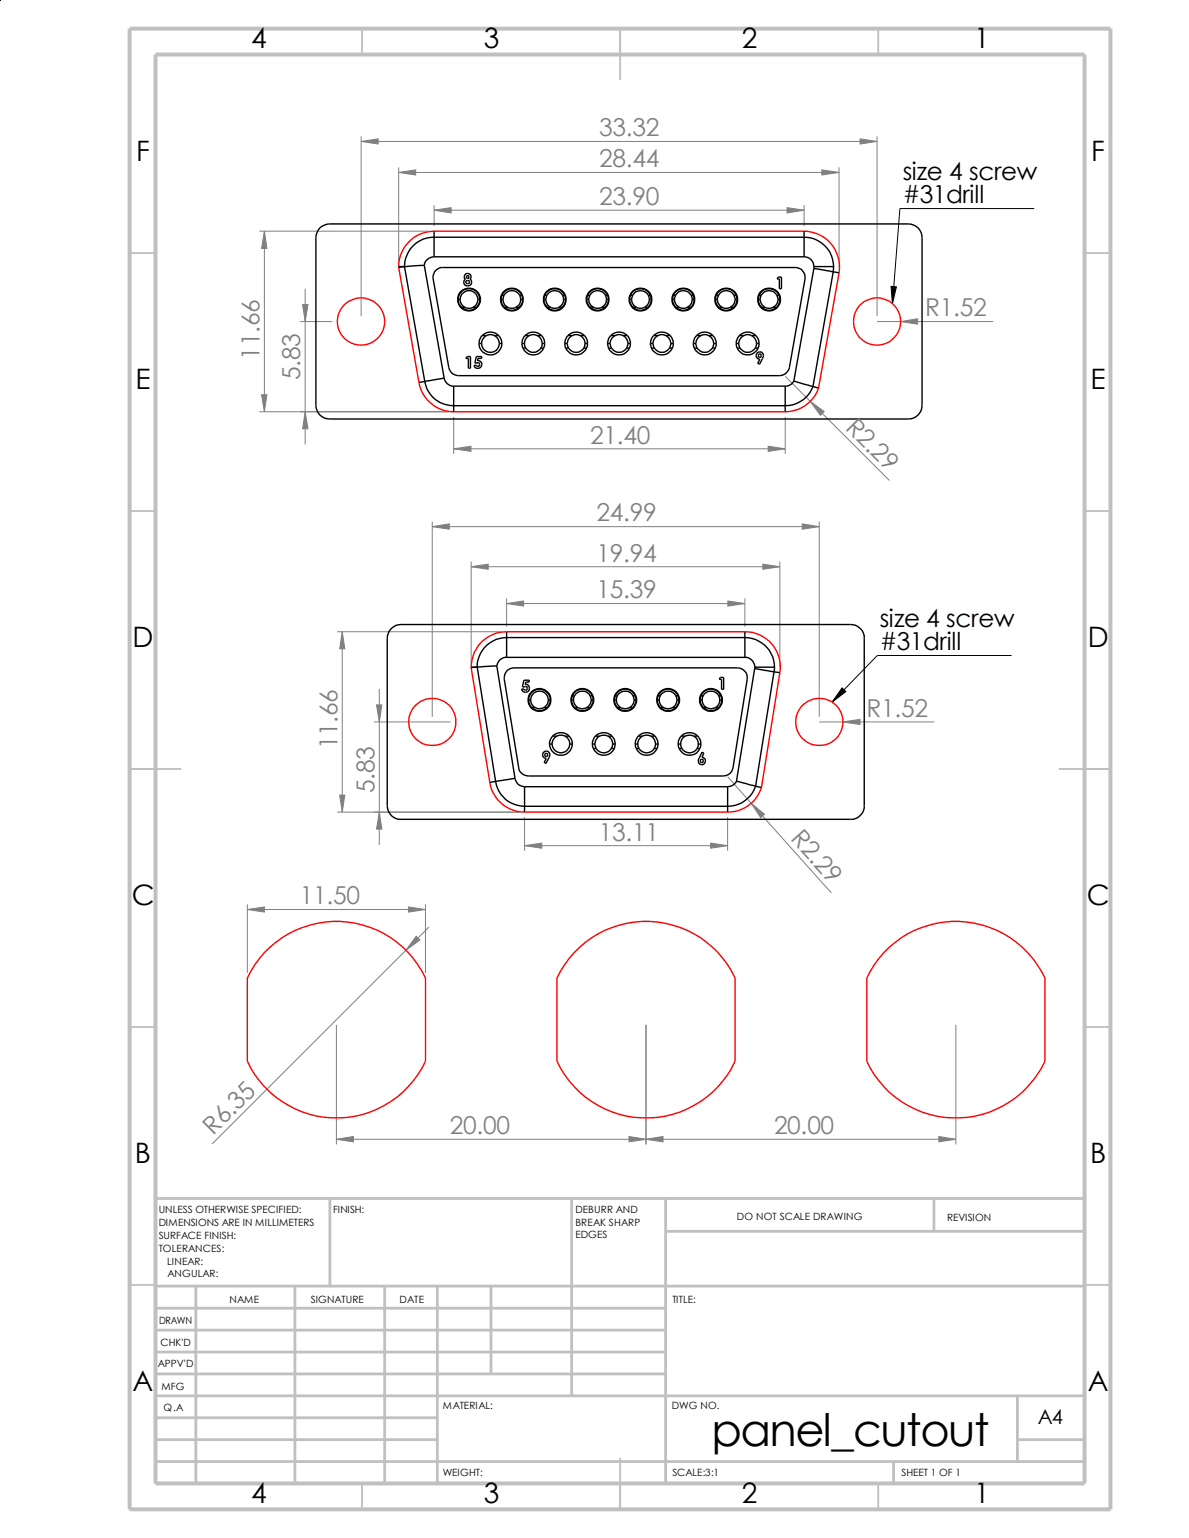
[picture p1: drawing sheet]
<svg xmlns="http://www.w3.org/2000/svg" width="216mm" height="279mm" viewBox="0 0 216 279" stroke-linecap="round" stroke-linejoin="round" font-family="sans-serif">
<g fill="#808080">
<path d="M55.4 74.8l.5 3.1h-1z"/>
<path d="M82.4 81.5l3.1-.4v.9z"/>
<path d="M139.5 81.1l3.1 .4-3.1 .5z"/>
<path d="M142.9 37.7l3.1 .5-3.1 .5z"/>
<path d="M78.8 38.2l3.1-.5v1z"/>
<path d="M156.2 25.2l3.1 .5-3.1 .5z"/>
<path d="M65.6 25.7l3.1-.5v1z"/>
<path d="M72.4 31.3l3.1-.4v.9z"/>
<path d="M149.2 30.9l3.2 .4-3.2 .5z"/>
<path d="M48 42l.5 3.1h-1z"/>
<path d="M47.5 71.7h1l-.5 3.1z"/>
<path d="M163.5 58.4l3.1-.5v1z"/>
<path d="M147.1 72.9l2.5 1.9-.6 .6z"/>
</g>
<path d="M161.8 52l1 .1-.7 3.1z" fill="#000"/>
<g fill="#808080">
<path d="M68.4 128.1h.9l-.4 3z"/>
<path d="M68.9 147.5l.4 3.1h-.9z"/>
<path d="M136.4 145.9l2.4 2-.7 .6z"/>
<path d="M54.9 55.3h1l-.5 3.1z"/>
<path d="M145.7 95.2l3.1 .5-3.1 .4z"/>
<path d="M95.2 153.6l3.2-.4v.9z"/>
<path d="M129 153.2l3.1 .4-3.1 .5z"/>
<path d="M132.2 109.2l3.1 .4-3.1 .5z"/>
<path d="M92 109.6l3.1-.4v.9z"/>
<path d="M138.5 102.5l3.1 .5-3.1 .4z"/>
<path d="M85.6 103l3-.5v.9z"/>
<path d="M62.1 114.8l.5 3.1h-.9z"/>
<path d="M61.7 144.4h.9l-.5 3.1z"/>
<path d="M153 131.1l3.2-.4v.9z"/>
</g>
<path d="M152.9 125l.7 .6-2.5 2z" fill="#000"/>
<g fill="#808080">
<path d="M117.3 207l3.1-.5v.9z"/>
<path d="M170.5 206.5l3.1 .5-3.1 .4z"/>
<path d="M61.1 207l3.1-.5v.9z"/>
<path d="M114.2 206.5l3.1 .5-3.1 .4z"/>
<path d="M44.9 165.2l3.1-.4v.9z"/>
<path d="M74.2 164.8l3.1 .4-3.1 .5z"/>
<path d="M75.6 170.1l.6 .7-2.5 1.8z"/>
<path d="M78.5 95.7l3.1-.5v.9z"/>
</g>
<g fill="none" stroke="#808080" stroke-width=".18">
<path d="M65.6 25.7l3.1-.5v1zM65.6 25.7h93.7M65.6 24.8v32.6M72.4 31.3l3.1-.4v.9zM72.4 31.3h80M72.4 30.4v17.1M78.8 38.2l3.1-.5v1zM78.8 38.2h67.2M78.8 37.3v3.8M142.9 37.7l3.1 .5-3.1 .5zM146 37.3v3.8M149.2 30.9l3.2 .4-3.2 .5z"/>
<path d="M152.4 30.4v18.2M156.2 25.2l3.1 .5-3.1 .5zM159.3 24.8v32.6M47.1 42h30.8M48 42l.5 3.1h-1zM48 42v32.8M54.5 58.4h5.8M54.9 55.3h1l-.5 3.1zM55.4 52.5v28.2M159.3 58.4h21M163.5 58.4l3.1-.5v1zM47.1 74.8h34.3"/>
<path d="M47.5 71.7h1l-.5 3.1zM55.4 74.8l.5 3.1h-1zM82.4 75.7v6.8M142.6 75.7v6.8M142.6 68.4l18.9 18.9M147.1 72.9l2.5 1.9-.6 .6zM78.5 95.7l3.1-.5v.9zM78.5 95.7h70.3M78.5 94.7v35.5M82.4 81.5l3.1-.4v.9zM82.4 81.5h60.2M139.5 81.1l3.1 .4-3.1 .5z"/>
<path d="M145.7 95.2l3.1 .5-3.1 .4zM148.8 94.7v35.5M61.2 114.8h29.9M62.1 114.8l.5 3.1h-.9zM62.1 114.8v32.7M85.6 103l3-.5v.9zM85.6 103h56M85.6 102v18.4M92 109.6l3.1-.4v.9zM92 109.6h43.3M92 108.7v5.1M132.2 109.2l3.1 .4-3.1 .5z"/>
<path d="M135.3 108.7v5.1M138.5 102.5l3.1 .5-3.1 .4zM141.6 102v19.3M67.9 131.1h13.9M68.4 128.1h.9l-.4 3zM68.9 125.2v28.3M148.8 131.1h20.9M153 131.1l3.2-.4v.9zM61.2 147.5h33.1M61.7 144.4h.9l-.5 3.1zM68.9 147.5l.4 3.1h-.9zM95.2 153.6l3.2-.4v.9z"/>
<path d="M95.2 153.6h36.9M95.2 148.5v6.1M129 153.2l3.1 .4-3.1 .5zM132.1 141.1l4.3 4.8M132.1 148.5v6.1M136.4 145.9l2.4 2-.7 .6zM136.4 145.9l14.6 16.3M44.9 165.2l3.1-.4v.9zM44.9 165.2h32.4M44.9 164.3v12.4M73.7 172.6l-35.2 35.2M74.2 164.8l3.1 .4-3.1 .5z"/>
<path d="M75.6 170.1l.6 .7-2.5 1.8zM77.3 164.3v12.4M77.9 168.4l-4.2 4.2M61.1 186.2v21.7M117.3 186.2v21.7M173.6 186.2v21.7M61.1 207l3.1-.5v.9zM61.1 207h112.5M114.2 206.5l3.1 .5-3.1 .4zM117.3 207l3.1-.5v.9zM170.5 206.5l3.1 .5-3.1 .4z"/>
</g>
<g fill="none" stroke="#f00" stroke-width=".25">
<path d="M72.4 48.4a6.5 6.5 0 0 1 6.4-6.4h67.2a6.5 6.5 0 0 1 6.4 7.6l-3.8 20.9a6.4 6.4 0 0 1-6 4.3h-60.2a6.5 6.5 0 0 1-6.3-5.3l-3.7-20.9M85.6 121.2a6.4 6.4 0 0 1 6.4-6.4h43.3a6.4 6.4 0 0 1 6.3 7.4l-3.3 20.9a6.4 6.4 0 0 1-6.2 4.4h-36.9a6.4 6.4 0 0 1-6.3-5.3l-3.3-20.9M48 173.1a17.9 17.9 0 0 1 29.3 4.6v15.1a17.8 17.8 0 0 1-16.2 10.3 17.8 17.8 0 0 1-16.2-10.3v-15.1a17.9 17.9 0 0 1 3.1-4.6zM104.3 173.1a17.8 17.8 0 0 1 29.2 4.6v15.1a17.8 17.8 0 0 1-16.2 10.3 17.8 17.8 0 0 1-16.2-10.3v-15.1a19.6 19.6 0 0 1 3.2-4.6zM160.5 173.1a17.9 17.9 0 0 1 29.2 4.6v15.1a17.8 17.8 0 0 1-16.1 10.3 17.8 17.8 0 0 1-16.2-10.3v-15.1a17.9 17.9 0 0 1 3.1-4.6z"/>
<circle cx="65.6" cy="58.4" r="4.3"/>
<circle cx="159.2" cy="58.4" r="4.3"/>
<circle cx="78.5" cy="131.1" r="4.3"/>
<circle cx="148.8" cy="131.1" r="4.3"/>
</g>
<path d="M187.8 37.9h-24.4l-1.3 17.3M161.8 52l1 .1-.7 3.1zM183.7 119.1h-24.4l-8.2 8.5M152.9 125l.7 .6-2.5 2z" fill="none" stroke="#000" stroke-width=".18"/>
<g fill="none" stroke="#000" stroke-width=".25">
<path d="M58.1 41.4a3.1 3.1 0 0 1 1.8-.7h105a2.46 2.46 0 0 1 2.5 2.5v30.4a2.46 2.46 0 0 1-2.5 2.5h-105a2.46 2.46 0 0 1-2.5-2.5v-30.4a3.1 3.1 0 0 1 .7-1.8zM72.4 48.4h1l-1 .2zM73.4 48.4l3.7 20.9M77 48.2l-3.6 .2M77 48.2l3.6 20.5M78.8 46.7a1.83 1.83 0 0 0-1.8 1.5M78.8 43.1v3.6M78.8 42v1.1M78.8 43.1h67.2M78.8 46.7h67.2M78.8 43.1a5.3 5.3 0 0 0-5.4 5.3M79.2 49.1a1.63 1.63 0 0 1 1.2-.5h64a1.82 1.82 0 0 1 1.8 2.1l-2.9 16.1a1.85 1.85 0 0 1-1.7 1.4h-58.4a1.76 1.76 0 0 1-1.7-1.4l-2.8-16.2a1.31 1.31 0 0 1 .5-1.5z"/>
<path d="M83.2 54.4l.1 .7 .5 .7M83.2 54.4a1.97 1.97 0 0 1 2-1.9 1.97 1.97 0 0 1 1.9 1.9M83.2 54.4h.4M83.6 54.4a1.61 1.61 0 0 1 1.6-1.6 1.61 1.61 0 0 1 1.6 1.6M83.6 54.4a1.58 1.58 0 0 0 .8 1.4M83.8 55.8a1.89 1.89 0 0 0 2.7 0M83.8 55.8h.6M84.4 55.8a1.7 1.7 0 0 0 1.5 0M84.5 49.8a.62 .62 0 0 1 .9 .1 .62 .62 0 0 1-.1 .8 .69 .69 0 0 1 .1 1 .69 .69 0 0 1-1 0 .69 .69 0 0 1 .1-1 .58 .58 0 0 1 0-.9zM85.9 55.8h.6M86.8 54.4h.3M86.8 54.4a1.83 1.83 0 0 1-.9 1.4"/>
<path d="M87.1 54.4a1.79 1.79 0 0 1-.6 1.4M91 54.4l.1 .7 .5 .7M91 54.4h.4M91.1 53.6a1.96 1.96 0 0 1 1.8-1.1 1.96 1.96 0 0 1 1.8 1.1M91.1 53.6l-.1 .8M91.1 53.6h.4M91.4 54.4a1.58 1.58 0 0 0 .8 1.4M91.5 53.6l-.1 .8M91.5 53.6a1.61 1.61 0 0 1 2.9 0M91.6 55.8h.6M91.6 55.8a1.89 1.89 0 0 0 2.7 0M92.2 55.8a1.7 1.7 0 0 0 1.5 0"/>
<path d="M93.7 55.8h.6M94.4 53.6l.2 .8M94.4 53.6h.3M94.6 54.4a1.83 1.83 0 0 1-.9 1.4M94.6 54.4h.3M94.7 53.6l.2 .8M94.9 54.4a1.79 1.79 0 0 1-.6 1.4M98.8 54.4h.3M98.8 54.4a1.79 1.79 0 0 0 .6 1.4M98.9 53.6a1.96 1.96 0 0 1 1.8-1.1 1.96 1.96 0 0 1 1.8 1.1M98.9 53.6l-.1 .8M98.9 53.6h.4"/>
<path d="M99.1 54.4a1.83 1.83 0 0 0 .9 1.4M99.3 53.6l-.2 .8M99.3 53.6a1.61 1.61 0 0 1 2.9 0M99.4 55.8h.6M99.4 55.8a1.89 1.89 0 0 0 2.7 0M100 55.8a1.7 1.7 0 0 0 1.5 0M101.5 55.8h.6M102.2 53.6l.1 .8M102.2 53.6h.3M102.3 54.4a1.58 1.58 0 0 1-.8 1.4M102.3 54.4h.4M102.5 53.6l.2 .8"/>
<path d="M102.7 54.4l-.1 .7-.5 .7M106.6 54.4h.3M106.6 54.4a1.89 1.89 0 0 0 .5 1.4M106.7 53.6l-.1 .8M106.7 53.6h.4M106.7 53.6a1.96 1.96 0 0 1 1.8-1.1 1.96 1.96 0 0 1 1.8 1.1M106.9 54.4a1.54 1.54 0 0 0 .9 1.4M107.1 53.6a1.61 1.61 0 0 1 2.8 0M107.1 53.6l-.2 .8M107.1 55.8h.7M107.1 55.8a1.94 1.94 0 0 0 2.8 0M107.8 55.8a1.7 1.7 0 0 0 1.5 0"/>
<path d="M109.3 55.8h.6M109.9 53.6l.2 .8M109.9 53.6h.4M110.1 54.4a1.58 1.58 0 0 1-.8 1.4M110.1 54.4h.4M110.3 53.6l.2 .8M110.5 54.4l-.1 .7-.5 .7M114.3 54.4a1.89 1.89 0 0 0 .6 1.4M114.3 54.4h.4M114.5 53.6a1.99 1.99 0 0 1 1.8-1.1 1.99 1.99 0 0 1 1.8 1.1M114.5 53.6l-.2 .8M114.5 53.6h.4"/>
<path d="M114.7 54.4a1.54 1.54 0 0 0 .9 1.4M114.9 53.6l-.2 .8M114.9 53.6a1.61 1.61 0 0 1 2.8 0M114.9 55.8a1.94 1.94 0 0 0 2.7 0M114.9 55.8h.7M115.6 55.8a1.7 1.7 0 0 0 1.5 0M117.1 55.8h.5M117.7 53.6l.2 .8M117.7 53.6h.4M117.9 54.4a1.58 1.58 0 0 1-.8 1.4M117.9 54.4h.4M118.1 53.6l.2 .8"/>
<path d="M118.3 54.4l-.3 1-.4 .4M122.1 54.4h.4M122.1 54.4a1.89 1.89 0 0 0 .6 1.4M122.3 53.6l-.2 .8M122.3 53.6h.4M122.3 53.6a1.99 1.99 0 0 1 1.8-1.1 1.99 1.99 0 0 1 1.8 1.1M122.5 54.4a1.54 1.54 0 0 0 .9 1.4M122.7 53.6a1.58 1.58 0 0 1 2.8 0M122.7 53.6l-.2 .8M122.7 55.8h.7M122.7 55.8a1.94 1.94 0 0 0 2.7 0M123.4 55.8a1.61 1.61 0 0 0 1.4 0"/>
<path d="M124.8 55.8h.6M125.5 53.6l.2 .8M125.5 53.6h.4M125.7 54.4h.3M125.7 54.4a1.54 1.54 0 0 1-.9 1.4M125.9 53.6l.1 .8M126 54.4a1.89 1.89 0 0 1-.6 1.4M129.9 54.4a1.89 1.89 0 0 0 .6 1.4M129.9 54.4h.4M130 53.6a1.99 1.99 0 0 1 1.9-1.1 1.99 1.99 0 0 1 1.8 1.1M130 53.6l-.1 .8M130 53.6h.5"/>
<path d="M130.3 54.4a1.54 1.54 0 0 0 .8 1.4M130.5 53.6l-.2 .8M130.5 53.6a1.58 1.58 0 0 1 2.8 0M130.5 55.8a1.94 1.94 0 0 0 2.7 0M130.5 55.8h.6M131.1 55.8a1.61 1.61 0 0 0 1.5 0M132.6 55.8h.6M133.3 53.6l.2 .8M133.3 53.6h.4M133.5 54.4a1.54 1.54 0 0 1-.9 1.4M133.5 54.4h.3M133.7 53.6l.1 .8"/>
<path d="M133.8 54.4a1.89 1.89 0 0 1-.6 1.4M137.7 54.4l.2 1 .4 .4M137.7 54.4h.3M137.8 53.6a1.99 1.99 0 0 1 1.9-1.1 1.99 1.99 0 0 1 1.8 1.1M137.8 53.6l-.1 .8M137.8 53.6h.4M138 54.4a1.58 1.58 0 0 0 .9 1.4M138.2 53.6a1.61 1.61 0 0 1 2.9 0M138.2 53.6l-.2 .8M138.3 55.8a1.94 1.94 0 0 0 2.7 0M138.3 55.8h.6M138.9 55.8a1.7 1.7 0 0 0 1.5 0"/>
<path d="M140.4 55.8h.6M141.1 53.6l.2 .8M141.1 53.6h.4M141.3 54.4a1.54 1.54 0 0 1-.9 1.4M141.3 54.4h.3M141.3 50.3h.6v2.2h-.4v-1.8h-.4zM141.5 53.6l.1 .8M141.6 54.4a1.89 1.89 0 0 1-.6 1.4M146 46.7a1.74 1.74 0 0 1 1.8 1.7M146 43.1v3.6M146 43.1a5.4 5.4 0 0 1 5.4 5.3M146 42v1.1"/>
<path d="M147.8 48.4v.4M147.8 48.8l3.5 .6M147.8 48.4h3.6M147.8 48.8l-3.7 20.4M151.3 49.4l1.1 .2M151.3 49.4l-3.7 20.8M151.4 48.4l-.1 1M77.1 69.3l-1 .2M77.1 69.3a5.2 5.2 0 0 0 5.3 4.4M80.6 68.7l-3.5 .6M80.6 68.7a1.76 1.76 0 0 0 1.8 1.4M82.4 73.7h60.2"/>
<path d="M82.4 70.1h60.2M82.4 70.1v3.6M82.4 73.7v1.1M84.8 64.8h.6v2.1h-.4v-1.8h-.4zM86.5 64.8h1v.3h-.7l-.1 .4a.71 .71 0 0 1 .8 .7 .71 .71 0 0 1-.6 .7 .71 .71 0 0 1-.8-.5h.4a.31 .31 0 0 0 .4 .1 .31 .31 0 0 0 .1-.4 .31 .31 0 0 0-.4-.1h-.4zM87 62.4a2.07 2.07 0 0 0 2.1 2.1 2.07 2.07 0 0 0 2-2.1M87 62.4h.5M87.5 62.4a1.61 1.61 0 0 0 1.6 1.6 1.61 1.61 0 0 0 1.6-1.6M87.5 61a2.03 2.03 0 0 0-.5 1.4M87.5 61a2.1 2.1 0 0 1 3.1 0M87.5 61h.8M88.3 61a1.7 1.7 0 0 1 1.5 0"/>
<path d="M88.3 61a1.58 1.58 0 0 0-.8 1.4M89.8 61h.8M89.8 61a1.98 1.98 0 0 1 .9 1.4M90.6 61l.4 .7 .1 .7M90.7 62.4h.4M94.8 62.4l.2 .8M94.8 62.4h.4M95 63.2h.5M95 63.2a2.06 2.06 0 0 0 1.8 1.3 2.06 2.06 0 0 0 1.9-1.3M95.2 62.4l.3 .8M95.3 61a2.03 2.03 0 0 0-.5 1.4M95.3 61h.8"/>
<path d="M95.3 61a2.1 2.1 0 0 1 3 0M95.5 63.2a1.62 1.62 0 0 0 2.7 0M96.1 61a1.7 1.7 0 0 1 1.5 0M96.1 61a1.58 1.58 0 0 0-.8 1.4M97.6 61h.7M97.6 61a1.68 1.68 0 0 1 .8 1.4M98.2 63.2h.5M98.3 61a2.03 2.03 0 0 1 .6 1.4M98.4 62.4l-.2 .8M98.4 62.4h.5M98.9 62.4l-.2 .8M102.5 62.4l.2 .8"/>
<path d="M102.5 62.4h.5M102.7 63.2a2.09 2.09 0 0 0 1.9 1.3 2.09 2.09 0 0 0 1.9-1.3M102.7 63.2h.6M103 62.4l.3 .8M103.1 61l-.4 .7-.2 .7M103.1 61a2.1 2.1 0 0 1 3 0M103.1 61h.8M103.3 63.2a1.62 1.62 0 0 0 2.7 0M103.9 61a1.7 1.7 0 0 1 1.5 0M103.9 61a1.83 1.83 0 0 0-.9 1.4M105.4 61h.7M105.4 61a1.68 1.68 0 0 1 .8 1.4"/>
<path d="M106 63.2h.5M106.1 61a2.03 2.03 0 0 1 .6 1.4M106.2 62.4l-.2 .8M106.2 62.4h.5M106.7 62.4l-.2 .8M110.3 62.4l.2 .8M110.3 62.4h.5M110.5 63.2h.5M110.5 63.2a2.09 2.09 0 0 0 1.9 1.3 2.09 2.09 0 0 0 1.9-1.3M110.8 62.4l.2 .8M110.9 61a2.1 2.1 0 0 1 3 0M110.9 61l-.4 .5-.2 .9"/>
<path d="M110.9 61h.8M111 63.2a1.62 1.62 0 0 0 2.8 0M111.7 61a1.54 1.54 0 0 0-.9 1.4M111.7 61a1.7 1.7 0 0 1 1.5 0M113.2 61h.7M113.2 61a1.68 1.68 0 0 1 .8 1.4M113.8 63.2h.5M113.9 61a2.03 2.03 0 0 1 .6 1.4M114 62.4l-.2 .8M114 62.4h.5M114.5 62.4l-.2 .8M118.1 62.4l.2 .8"/>
<path d="M118.1 62.4h.5M118.3 63.2a2.09 2.09 0 0 0 1.9 1.3 2.09 2.09 0 0 0 1.9-1.3M118.3 63.2h.5M118.6 62.4l.2 .8M118.7 61a1.89 1.89 0 0 0-.6 1.4M118.7 61a2.1 2.1 0 0 1 3 0M118.7 61h.8M118.8 63.2a1.62 1.62 0 0 0 2.8 0M119.5 61a1.54 1.54 0 0 0-.9 1.4M119.5 61a1.7 1.7 0 0 1 1.4 0M120.9 61a1.68 1.68 0 0 1 .9 1.4M120.9 61h.8"/>
<path d="M121.6 63.2h.5M121.7 61a2.03 2.03 0 0 1 .6 1.4M121.8 62.4l-.2 .8M121.8 62.4h.5M122.3 62.4l-.2 .8M125.9 62.4l.2 .8M125.9 62.4h.5M126.1 63.2h.5M126.1 63.2a2.09 2.09 0 0 0 1.9 1.3 2.09 2.09 0 0 0 1.9-1.3M126.4 62.4l.2 .8M126.5 61h.8M126.5 61a2.05 2.05 0 0 1 3 0"/>
<path d="M126.5 61a1.89 1.89 0 0 0-.6 1.4M126.6 63.2a1.66 1.66 0 0 0 2.8 0M127.3 61a1.61 1.61 0 0 1 1.4 0M127.3 61a1.54 1.54 0 0 0-.9 1.4M128.7 61h.8M128.7 61a1.63 1.63 0 0 1 .9 1.4M129.4 63.2h.5M129.5 61a1.89 1.89 0 0 1 .5 1.4M129.6 62.4l-.2 .8M129.6 62.4h.4M130 62.4l-.1 .8M133.7 62.4l.2 .8"/>
<path d="M133.7 62.4h.5M133.9 63.2a2.09 2.09 0 0 0 1.9 1.3 2.09 2.09 0 0 0 1.9-1.3M133.9 63.2h.5M134.2 62.4l.2 .8M134.2 61a2.1 2.1 0 0 1 3 0M134.2 61h.8M134.2 61a2.03 2.03 0 0 0-.5 1.4M134.4 63.2a1.66 1.66 0 0 0 2.8 0M135 61a1.54 1.54 0 0 0-.8 1.4M135 61a1.61 1.61 0 0 1 1.5 0M136.5 61h.7M136.5 61a1.63 1.63 0 0 1 .9 1.4"/>
<path d="M137.2 63.2h.5M137.2 61a1.89 1.89 0 0 1 .6 1.4M137.4 62.4l-.2 .8M137.4 62.4h.4M137.5 64.1a.69 .69 0 0 1 1 .1 .69 .69 0 0 1 0 .9l-.6 1.1-.3-.2 .4-.7a.67 .67 0 0 1-.7-.5 .67 .67 0 0 1 .2-.7zM137.8 62.4l-.1 .8M142.6 70.1v3.6M142.6 73.7v1.1M144.1 69.2l3.5 1M144.1 69.2a1.74 1.74 0 0 1-1.5 .9M147.6 70.2l1 .3M147.6 70.2a5.3 5.3 0 0 1-5 3.5"/>
<path d="M71.2 114a2.2 2.2 0 0 1 1.6-.5h81.6a2.51 2.51 0 0 1 2.5 2.5v30.3a2.43 2.43 0 0 1-2.5 2.5h-81.6a2.43 2.43 0 0 1-2.5-2.5l.1-30.8a2.36 2.36 0 0 1 .8-1.5zM92 115.8a5.3 5.3 0 0 0-5.3 5.4M92 115.8h43.3M92 119.4h43.3M92 119.4a1.74 1.74 0 0 0-1.8 1.6M92 115.8v3.6M92 114.8v1M135.3 119.4a1.81 1.81 0 0 1 1.8 1.8M135.3 115.8v3.6M135.3 115.8a5.4 5.4 0 0 1 5.3 5.4M135.3 114.8v1M85.6 121.2h1.1z"/>
<path d="M86.7 121.2l3.3 20.8M90.2 121l3.3 20.4M90.2 121l-3.5 .2M92.1 121.8l.6-.3 .6-.2h40.6a1.82 1.82 0 0 1 1.8 2.1l-2.6 16.1a1.76 1.76 0 0 1-1.8 1.5h-35.4a1.76 1.76 0 0 1-1.7-1.5l-2.6-16.2a2.05 2.05 0 0 1 .5-1.5zM95.1 123.6h1v.3h-.6l-.1 .4a.73 .73 0 0 1 .8 .7 .73 .73 0 0 1-.7 .8 .73 .73 0 0 1-.8-.6h.5a.31 .31 0 0 0 .4 .1 .31 .31 0 0 0 .1-.5 .31 .31 0 0 0-.5 0h-.3zM96 127.2l.2 .9 .4 .5M96 127.2h.4M96 127.2a1.95 1.95 0 0 1 2-2 1.95 1.95 0 0 1 1.9 2M96.4 127.2a1.61 1.61 0 0 1 1.6-1.6 1.61 1.61 0 0 1 1.6 1.6M96.4 127.2l.2 .7 .6 .7M96.6 128.6h.6M96.6 128.6a1.94 1.94 0 0 0 2.7 0"/>
<path d="M97.2 128.6a1.33 1.33 0 0 0 1.5 0M98.7 128.6h.6M98.8 136.6a.69 .69 0 0 1 .9 .1 .69 .69 0 0 1 0 .9l-.6 1.1-.3-.2 .4-.7a.67 .67 0 0 1-.6-.4 .67 .67 0 0 1 .2-.8zM99.6 127.2l-.2 .7-.7 .7M99.6 127.2h.3M99.8 135.2h.4M99.8 135.2a2.07 2.07 0 0 0 2.1 2 2.07 2.07 0 0 0 2-2M99.9 127.2l-.1 .6-.5 .8M100.2 135.2a1.61 1.61 0 0 0 1.7 1.6 1.61 1.61 0 0 0 1.6-1.6M100.3 133.7a2.1 2.1 0 0 1 3 0M100.3 133.7a2.03 2.03 0 0 0-.5 1.5M100.3 133.7h.8"/>
<path d="M101.1 133.7a1.58 1.58 0 0 0-.9 1.5M101.1 133.7a1.7 1.7 0 0 1 1.5 0M102.6 133.7h.7M102.6 133.7a1.54 1.54 0 0 1 .9 1.5M103.3 133.7a1.79 1.79 0 0 1 .6 1.5M103.5 135.2h.4M103.8 127.2l.2 .9 .4 .5M103.8 127.2h.3M103.9 126.4a1.96 1.96 0 0 1 1.8-1.2 1.96 1.96 0 0 1 1.9 1.2M103.9 126.4l-.1 .8M103.9 126.4h.4M104.1 127.2l.3 .7 .6 .7"/>
<path d="M104.3 126.4l-.2 .8M104.3 126.4a1.61 1.61 0 0 1 2.8 0M104.4 128.6a1.94 1.94 0 0 0 2.7 0M104.4 128.6h.6M105 128.6a1.4 1.4 0 0 0 1.5 0M106.5 128.6h.6M107.1 126.4l.3 .8M107.1 126.4h.5M107.4 127.2l-.3 .7-.6 .7M107.4 127.2h.3M107.6 135.2l.1 .8M107.6 126.4l.1 .8"/>
<path d="M107.6 135.2h.4M107.7 127.2l-.1 .6-.5 .8M107.7 136h.5M107.7 136a2.09 2.09 0 0 0 1.9 1.2 2.09 2.09 0 0 0 1.9-1.2M108 135.2l.2 .8M108.1 133.7a2.03 2.03 0 0 0-.5 1.5M108.1 133.7a2.1 2.1 0 0 1 3 0M108.1 133.7h.8M108.2 136a1.58 1.58 0 0 0 2.8 0M108.9 133.7a1.58 1.58 0 0 0-.9 1.5M108.9 133.7a1.7 1.7 0 0 1 1.5 0M110.4 133.7h.7"/>
<path d="M110.4 133.7a1.54 1.54 0 0 1 .9 1.5M111 136h.5M111.1 133.7l.4 .5 .2 1M111.3 135.2l-.3 .8M111.3 135.2h.4M111.5 127.2l.2 .6 .5 .8M111.5 127.2h.4M111.7 135.2l-.2 .8M111.7 126.4l-.2 .8M111.7 126.4h.4M111.7 126.4a1.93 1.93 0 0 1 1.8-1.2 1.93 1.93 0 0 1 1.8 1.2M111.9 127.2l.2 .7 .7 .7"/>
<path d="M112.1 126.4a1.61 1.61 0 0 1 2.8 0M112.1 126.4l-.2 .8M112.2 128.6h.6M112.2 128.6a1.94 1.94 0 0 0 2.7 0M112.8 128.6a1.4 1.4 0 0 0 1.5 0M114.3 128.6h.6M114.9 126.4l.2 .8M114.9 126.4h.4M115.1 127.2l-.2 .7-.6 .7M115.1 127.2h.4M115.3 126.4l.2 .8M115.4 135.2l.1 .8"/>
<path d="M115.4 135.2h.4M115.5 127.2l-.1 .6-.5 .8M115.5 136h.5M115.5 136a2.09 2.09 0 0 0 1.9 1.2 2.09 2.09 0 0 0 1.9-1.2M115.8 135.2l.2 .8M115.9 133.7h.8M115.9 133.7a2.03 2.03 0 0 0-.5 1.5M115.9 133.7a2.1 2.1 0 0 1 3 0M116 136a1.58 1.58 0 0 0 2.8 0M116.7 133.7a1.7 1.7 0 0 1 1.5 0M116.7 133.7a1.58 1.58 0 0 0-.9 1.5M118.2 133.7h.7"/>
<path d="M118.2 133.7a1.83 1.83 0 0 1 .8 1.5M118.8 136h.5M118.9 133.7l.5 .8 .1 .7M119 135.2l-.2 .8M119 135.2h.5M119.3 127.2h.4M119.3 127.2l.2 .6 .5 .8M119.5 126.4a1.93 1.93 0 0 1 1.8-1.2 1.93 1.93 0 0 1 1.8 1.2M119.5 135.2l-.2 .8M119.5 126.4l-.2 .8M119.5 126.4h.4M119.7 127.2l.1 .5a1.31 1.31 0 0 0 .8 .9"/>
<path d="M119.9 126.4l-.2 .8M119.9 126.4a1.61 1.61 0 0 1 2.8 0M120 128.6h.6M120 128.6a1.89 1.89 0 0 0 2.6 0M120.6 128.6a1.4 1.4 0 0 0 1.4 0M122 128.6h.6M122.7 126.4l.2 .8M122.7 126.4h.4M122.9 127.2l-.1 .5a1.31 1.31 0 0 1-.8 .9M122.9 127.2h.4M123.1 126.4l.2 .8M123.1 135.2l.2 .8"/>
<path d="M123.1 135.2h.5M123.3 127.2l-.2 .6-.5 .8M123.3 136h.5M123.3 136a2.06 2.06 0 0 0 1.9 1.2 2.06 2.06 0 0 0 1.9-1.2M123.6 135.2l.2 .8M123.7 133.7h.8M123.7 133.7a2.1 2.1 0 0 1 3 0M123.7 133.7a2.03 2.03 0 0 0-.6 1.5M123.8 136a1.58 1.58 0 0 0 2.8 0M124.5 133.7a1.58 1.58 0 0 0-.9 1.5M124.5 133.7a1.7 1.7 0 0 1 1.4 0M125.9 133.7h.8"/>
<path d="M125.9 133.7a1.58 1.58 0 0 1 .9 1.5M126.6 136h.5M126.7 133.7a1.91 1.91 0 0 1 .6 1.5M126.8 135.2l-.2 .8M126.8 135.2h.5M127.1 127.2l.2 .6 .5 .8M127.1 127.2h.4M127.3 135.2l-.2 .8M127.3 126.4l-.2 .8M127.3 126.4h.4M127.3 126.4a1.93 1.93 0 0 1 1.8-1.2 1.93 1.93 0 0 1 1.8 1.2M127.5 136.7l.3 .1-.3 .8a.68 .68 0 0 1 .6 .9 .68 .68 0 0 1-1.1 .3 .68 .68 0 0 1 0-1z"/>
<path d="M127.5 127.2l.1 .5a1.31 1.31 0 0 0 .8 .9M127.7 126.4a1.61 1.61 0 0 1 2.8 0M127.7 126.4l-.2 .8M127.8 128.6h.6M127.8 128.6a1.89 1.89 0 0 0 2.6 0M128.4 128.6a1.4 1.4 0 0 0 1.4 0M129.8 128.6h.6M130.5 126.4l.2 .8M130.5 126.4h.4M130.7 127.2l-.1 .5a1.31 1.31 0 0 1-.8 .9M130.7 127.2h.4M130.8 123.1h.6v2.1h-.4v-1.8h-.4z"/>
<path d="M130.9 126.4l.2 .8M131.1 127.2l-.2 .6-.5 .8M137 121.5l-3.3 20.4M137 121.5l3.5 .5M137.1 121.2l-.1 .3M137.1 121.2h3.5M140.5 122l-3.3 20.8M140.5 122l1.1 .2M140.6 121.2l-.1 .8M90 142l-1.1 .2M90 142a5.3 5.3 0 0 0 5.2 4.5M93.5 141.4l-3.5 .6"/>
<path d="M93.5 141.4a1.75 1.75 0 0 0 1.8 1.5M95.2 142.9v3.6M95.2 146.5v1M95.2 146.5h36.9M95.2 142.9h36.9M132.1 142.9v3.6M132.1 146.5v1M133.7 141.9l3.5 .9M133.7 141.9a1.81 1.81 0 0 1-1.6 1M137.2 142.8a5.4 5.4 0 0 1-5.1 3.7M137.2 142.8l1.1 .3"/>
<circle cx="84.9" cy="51.2" r=".32"/>
<circle cx="85" cy="50.3" r=".24"/>
<circle cx="85.2" cy="54.4" r="2.08"/>
<circle cx="93" cy="54.4" r="2.07"/>
<circle cx="100.7" cy="54.4" r="2.07"/>
<circle cx="108.5" cy="54.4" r="2.07"/>
<circle cx="116.3" cy="54.4" r="2.08"/>
<circle cx="124.1" cy="54.4" r="2.08"/>
<circle cx="131.9" cy="54.4" r="2.07"/>
<circle cx="139.7" cy="54.4" r="2.07"/>
<circle cx="138" cy="64.6" r=".3"/>
<circle cx="98" cy="127.2" r="2.08"/>
<circle cx="99.2" cy="137.1" r=".28"/>
<circle cx="105.7" cy="127.2" r="2.08"/>
<circle cx="113.5" cy="127.2" r="2.08"/>
<circle cx="121.3" cy="127.2" r="2.08"/>
<circle cx="127.5" cy="138.2" r=".29"/>
<circle cx="129.1" cy="127.1" r="2.05"/>
</g>
<path d="M23.5 5.2h178.1v269h-178.1zM28.2 9.9h168.7v259.6h-168.7z" fill="none" stroke="#c0c0c0" stroke-width=".72" stroke-linecap="butt"/>
<g fill="none" stroke="#c0c0c0" stroke-width=".34">
<path d="M65.7 5.2v4.7M112.6 5.2v9.4M159.5 5.2v4.7M23.5 46h4.7M196.9 46h4.7M23.5 92.8h4.7M196.9 92.8h4.7M23.5 139.7h9.4M192.3 139.7h9.3M23.5 186.6h4.7M196.9 186.6h4.7M23.5 233.4h4.7"/>
<path d="M196.9 233.4h4.7M65.7 269.5v4.7M112.6 264.8v9.4M159.5 269.5v4.7"/>
</g>
<g fill="none" stroke="#c0c0c0" stroke-width=".51">
<path d="M59.9 217.7v15.9M103.8 217.7v35.9M120.9 217.7v51.8M169.6 217.7v6M196.9 217.7h-168.7v51.8M28.2 237.7h92.7M28.2 233.6h168.7M35.6 233.6v35.9M53.6 233.6v35.9M69.8 233.6v35.9M79.4 233.6v35.9M89.2 233.6v16"/>
<path d="M120.9 223.7h76M28.2 253.6h168.7M28.2 257.6h51.2M28.2 241.6h92.7M28.2 245.6h92.7M28.2 249.6h92.7M184.7 253.6v11.9M28.2 261.5h51.2M28.2 265.5h168.7M162.3 265.5v4M184.7 261.5h12.2"/>
</g>
<text font-size="8.2" x="129.2" y="262.6">panel_cutout</text>
<g font-size="5.1">
<text x="45.6" y="8.8">4</text>
<text x="87.8" y="8.8">3</text>
<text x="134.7" y="8.8">2</text>
<text x="176.9" y="8.8">1</text>
<text x="24.7" y="29.2">F</text>
<text x="198.1" y="29.2">F</text>
<text x="24.6" y="70.7">E</text>
<text x="198" y="70.7">E</text>
<text x="24.1" y="117.5">D</text>
<text x="197.5" y="117.5">D</text>
<text x="23.9" y="164.4">C</text>
<text x="197.3" y="164.4">C</text>
<text x="24.5" y="211.2">B</text>
<text x="197.9" y="211.2">B</text>
<text x="24.1" y="252.7">A</text>
<text x="197.5" y="252.7">A</text>
<text x="45.6" y="273.1">4</text>
<text x="87.8" y="273.1">3</text>
<text x="134.7" y="273.1">2</text>
<text x="176.9" y="273.1">1</text>
</g>
<g font-size="4.5" fill="#808080">
<text x="108.8" y="24.7">33.32</text>
<text x="108.8" y="30.4">28.44</text>
<text x="108.8" y="37.3">23.90</text>
<text x="168" y="57.5">R1.52</text>
<text x="47.1" y="65.3" transform="rotate(-90 47.1 65.3)">11.66</text>
<text x="54.5" y="69" transform="rotate(-90 54.5 69)">5.83</text>
<text x="153.4" y="77.9" transform="rotate(45 153.4 77.9)">R2.29</text>
<text x="107.2" y="80.6">21.40</text>
<text x="108.3" y="94.7">24.99</text>
<text x="108.3" y="102">19.94</text>
<text x="108.3" y="108.7">15.39</text>
<text x="157.4" y="130.3">R1.52</text>
<text x="61.3" y="136.1" transform="rotate(-90 61.3 136.1)">11.66</text>
<text x="68" y="144.1" transform="rotate(-90 68 144.1)">5.83</text>
<text x="108.8" y="152.7">13.11</text>
<text x="143.4" y="152.4" transform="rotate(48 143.4 152.4)">R2.29</text>
<text x="54.4" y="164.3">11.50</text>
<text x="38.7" y="206.3" transform="rotate(-45 38.7 206.3)">R6.35</text>
<text x="81.7" y="206">20.00</text>
<text x="140.5" y="206">20.00</text>
</g>
<g font-size="4.5">
<text x="163.9" y="32.7">size 4 screw</text>
<text x="163.9" y="36.9">#31drill</text>
<text x="159.8" y="113.8">size 4 screw</text>
<text x="159.8" y="118.1">#31drill</text>
</g>
<text font-size="3.7" x="188.4" y="258.7">A4</text>
<g font-size="1.8">
<text x="28.8" y="220.4">UNLESS OTHERWISE SPECIFIED:</text>
<text x="60.5" y="220.4">FINISH:</text>
<text x="104.5" y="220.3">DEBURR AND</text>
<text x="133.8" y="221.7">DO NOT SCALE DRAWING</text>
<text x="172" y="221.9">REVISION</text>
<text x="28.8" y="222.7">DIMENSIONS ARE IN MILLIMETERS</text>
<text x="28.8" y="225">SURFACE FINISH:</text>
<text x="28.8" y="227.4">TOLERANCES:</text>
<text x="104.5" y="222.6">BREAK SHARP</text>
<text x="104.5" y="225">EDGES</text>
<text x="30.4" y="229.7">LINEAR:</text>
<text x="30.4" y="232.1">ANGULAR:</text>
<text x="41.7" y="236.7">NAME</text>
<text x="56.4" y="236.6">SIGNATURE</text>
<text x="72.5" y="236.6">DATE</text>
<text x="122.1" y="236.6">TITLE:</text>
<text x="28.9" y="240.5">DRAWN</text>
<text x="29.2" y="244.5">CHK'D</text>
<text x="28.7" y="248.4">APPV'D</text>
<text x="29.3" y="252.4">MFG</text>
<text x="29.7" y="256.4">Q.A</text>
<text x="80.4" y="255.9">MATERIAL:</text>
<text x="122" y="255.9">DWG NO.</text>
<text x="80.4" y="268.1">WEIGHT:</text>
<text x="122.1" y="268.2">SCALE:3:1</text>
<text x="163.7" y="268.2">SHEET 1 OF 1</text>
</g>
</svg>
